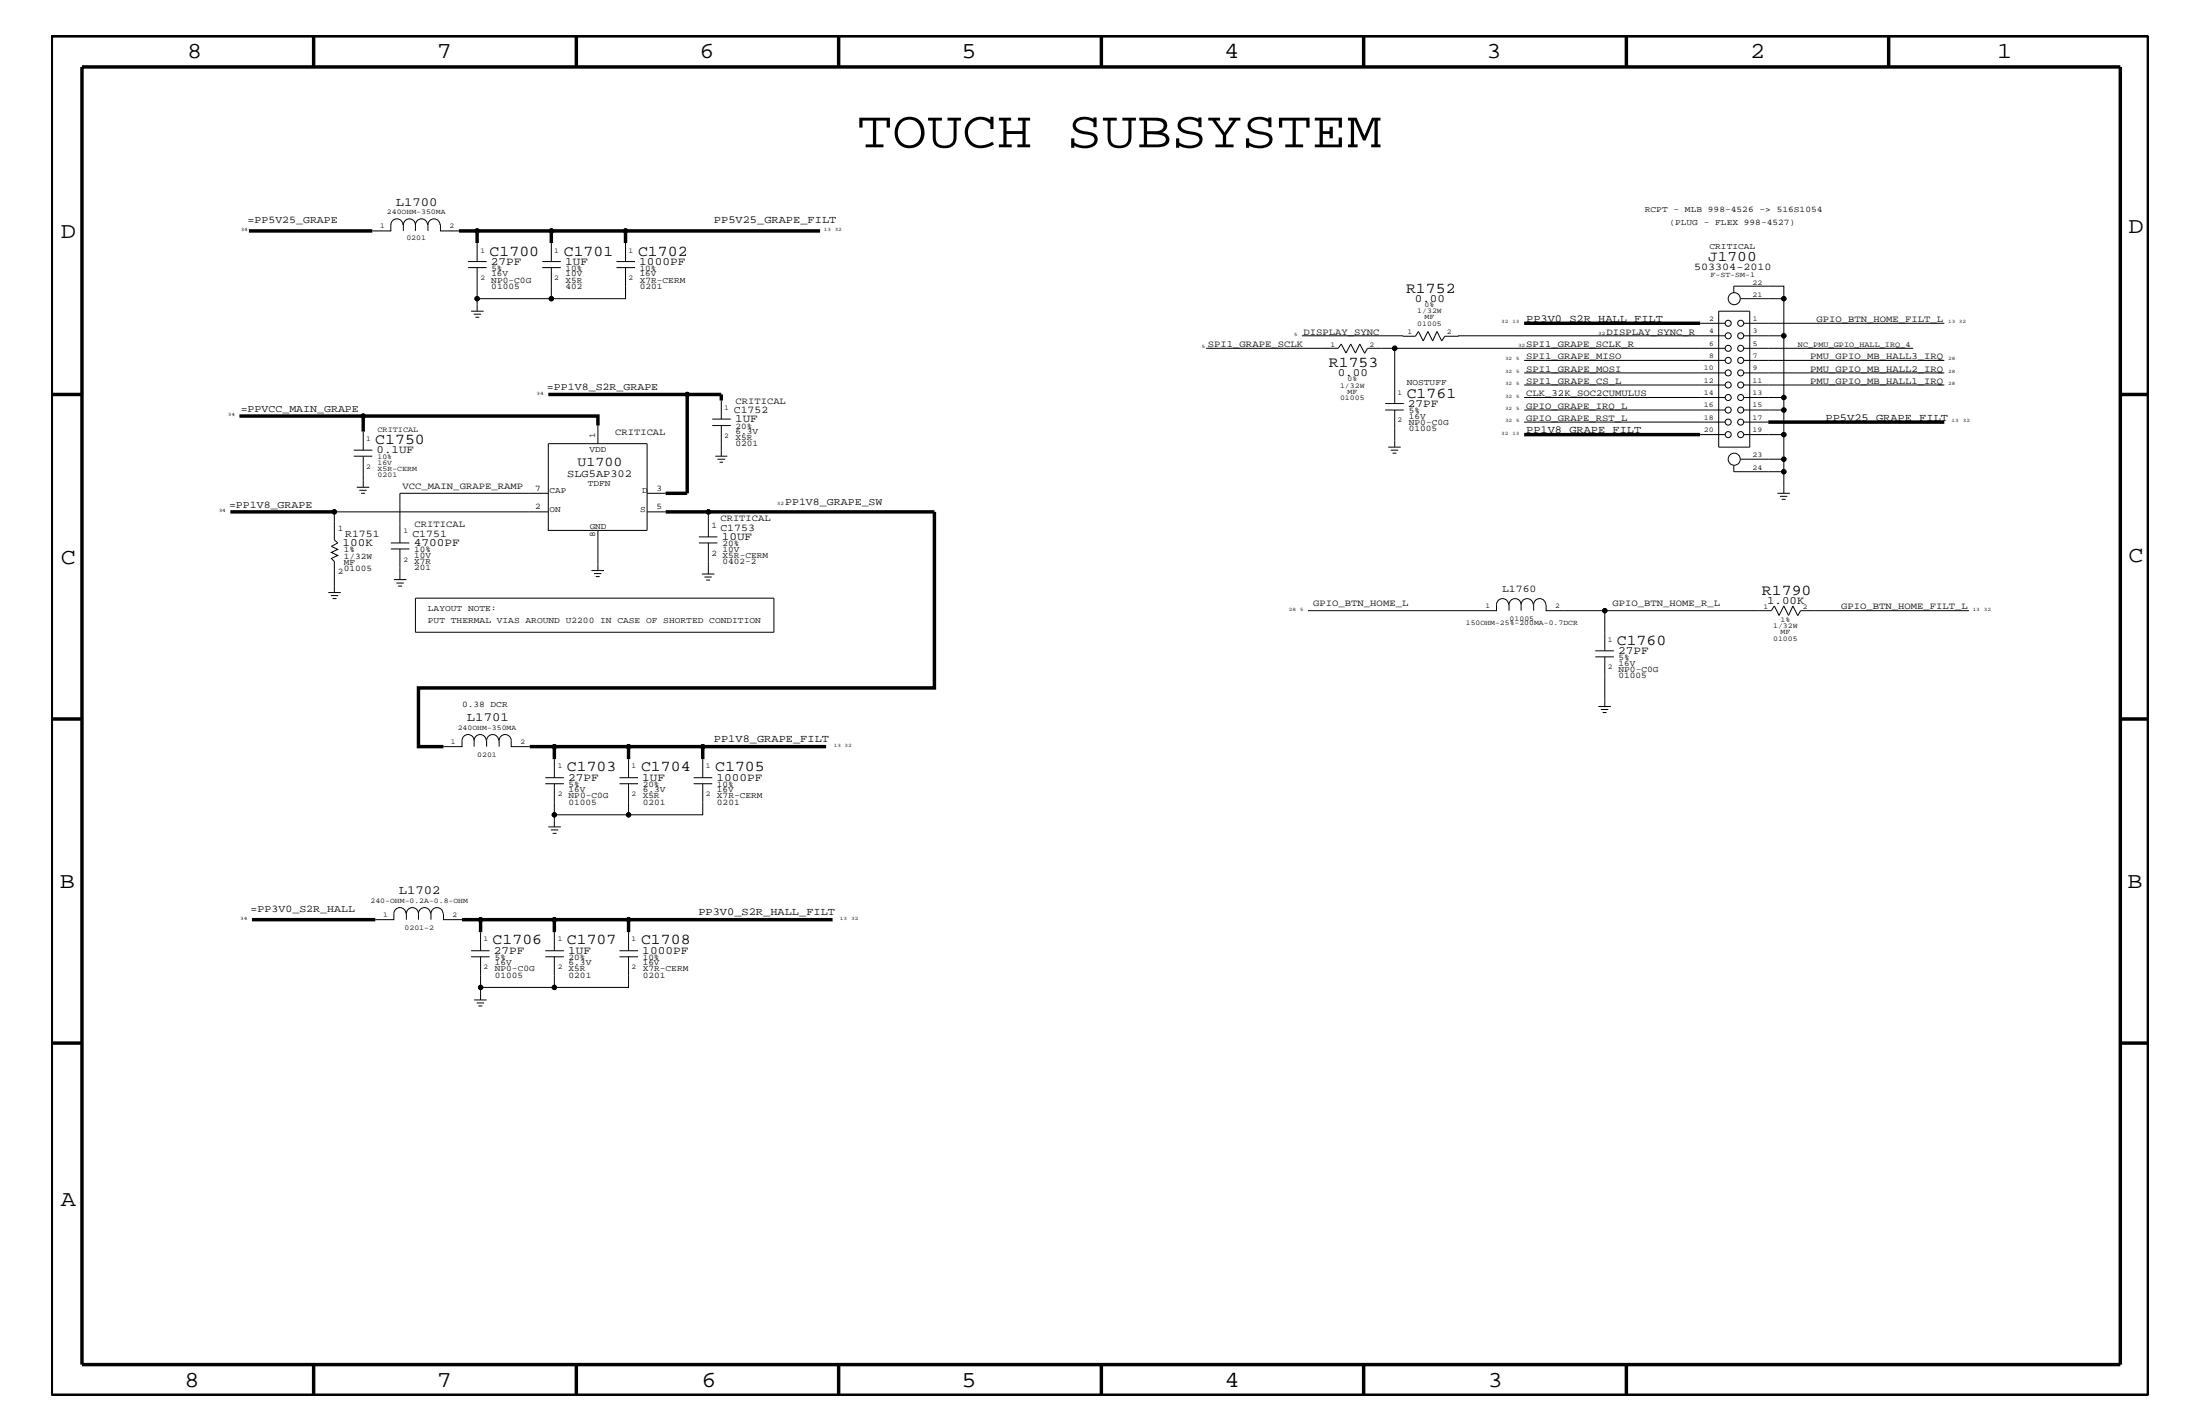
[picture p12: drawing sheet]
<svg xmlns="http://www.w3.org/2000/svg" width="432mm" height="279mm" viewBox="0 0 432 279" stroke-linecap="round" stroke-linejoin="round" font-family="sans-serif">
<g fill="none" stroke="#000" stroke-width=".2">
<path d="M76.7 44v1.3h-3.6M76.7 44.1a1.19 1.19 0 0 1 1.2-1.2 1.19 1.19 0 0 1 1.2 1.2M79.2 44.1a1.19 1.19 0 0 1 1.2-1.2 1.19 1.19 0 0 1 1.1 1.2 1.19 1.19 0 0 1 1.2-1.2 1.19 1.19 0 0 1 1.2 1.2M79.2 44v1.3M81.5 44v1.3M84 44.1a1.19 1.19 0 0 1 1.2-1.2 1.19 1.19 0 0 1 1.2 1.2M84 44v1.3M86.4 44v1.3h3.7M91.9 51.3h3.6M91.9 52.5h3.6M93.6 52.5v6.1h14.6v-6.1M93.6 47.7v3.6"/>
<path d="M93.6 58.6v2.5M106.4 51.3h3.7M106.4 52.5h3.7M108.2 47.7v3.6M121 51.3h3.6M121 52.5h3.6M122.8 52.5v6.1h-14.6M122.8 47.7v3.6M340.3 57.4v-1.3h9.8v2.5h-8.4M350.1 58.6v7.3M92.5 61.1h2.4M93 61.7h1.4"/>
<path d="M93.3 62.2h.8M141.6 78.6v3.6M236.7 68.3h26l.5-.8 1 1.8 .9-1.8 .9 1.8 .9-1.8 .9 1.8M255.5 65.9l22.3 .1 .6-1 .9 1.9 1-1.9 .9 1.9 .8-1.9 1 1.9 .6-.9 2.7-.1h52.3M260.3 68.3h-.1M271.9 79.2h3.6M273.7 68.3h-5.3l-.6 1.1M299.1 73.2h39.5M299.1 70.7h39.5M299.1 78h39.5M299.1 75.5h39.5M333.7 63.4h4.9"/>
<path d="M337.3 61.1h6.1v26.6h-6.1zM338.6 68.3h-64.9v10.9M342.2 65.9h7.9v12.1h-7.9M342.2 73.2h39.4M342.2 70.7h39.4M342.2 75.5h39.4M342.2 63.4h39.4M342.2 68.3h33.3M350.1 78v2.4M69.4 88.3h3.7M69.4 89.5h3.7M70 95.6h2.5"/>
<path d="M70.5 96.2h1.5M70.9 96.8h.7M71.3 84.7v3.6M71.3 89.5v6.1M107.6 96.8h-29.1v9.7M107.6 87.1h19.4v17h-19.4zM117.4 83.5v3.6M127 96.8h3.6M139.8 82.2h3.6M139.8 83.5h3.6M140.4 89.5h2.4M140.8 90.1h1.5"/>
<path d="M141.2 90.7h.7M141.6 83.5v6M271.9 80.4h3.6M272.5 87.7h2.4M273 88.3h1.4M273.3 88.9h.8M273.7 80.4v7.3M299.1 80.4h39.5M299.1 82.8h39.5M333.7 85.3h4.9M341.7 90.1h8.4v2.5h-9.8v-1.2M342.2 80.4h7.9v4.9h-7.9"/>
<path d="M342.2 82.8h4.9M348.8 96.8h2.5M349.4 97.4h1.4M349.7 98h.8M350.1 85.3v4.8M350.1 92.6v4.2M64.4 116.3h2.5M64.9 116.9h1.5M65.3 117.5h.7M76.7 106.5h3.7M76.7 107.7h3.7M77.3 113.7h2.5"/>
<path d="M77.8 114.4h1.5M78.2 115h.7M78.5 107.7v6M81.5 117.4h70.4v6.7h-70.4zM107.6 100.4h-42v5.5l.7 .6-1.3 .7 1.3 .6-1.3 .6 1.3 .6-1.3 .6 .6 .6v6.1M116.1 111.9h2.4M116.6 112.5h1.4M116.9 113.1h.8M117.4 104.1v7.8M127 100.4h3.6M137.2 106.5h3.6M137.2 105.3h3.6"/>
<path d="M137.8 112.6h2.4M138.3 113.2h1.4M138.6 113.8h.8M139 100.4v4.9M139 106.5v6.1M296.1 118.6a1.19 1.19 0 0 0-1.2-1.1 1.19 1.19 0 0 0-1.2 1.1v1.2h-37M298.6 118.6a1.19 1.19 0 0 1 1.1-1.1 1.19 1.19 0 0 1 1.2 1.1M298.6 118.6a1.19 1.19 0 0 0-1.2-1.1 1.19 1.19 0 0 0-1.2 1.1v1.2M298.6 118.6v1.2M303.4 118.6a1.19 1.19 0 0 0-1.2-1.1 1.19 1.19 0 0 0-1.2 1.1v1.2M303.5 118.6v1.2h11.5M386.4 119.8h-33l-.6 1"/>
<path d="M313.1 127.7h3.7M313.1 128.9h3.7M313.7 138.6h2.5M314.2 139.2h1.5M314.6 139.8h.7M315 128.9v9.7M352.8 120.8l-.9-1.9-.9 1.9-.9-1.9-.9 1.9-.9-1.9-.6 .9h-32.7v7.9M93.1 145.3a1.19 1.19 0 0 0-1.2-1.2 1.19 1.19 0 0 0-1.2 1.2v1.2h-3.7M93.1 145.3v1.2M93.1 145.3a1.19 1.19 0 0 1 1.1-1.2 1.19 1.19 0 0 1 1.2 1.2M97.9 145.3a1.19 1.19 0 0 0-1.2-1.2 1.19 1.19 0 0 0-1.2 1.2v1.2M98 146.5v-1.2a1.19 1.19 0 0 1 1.2-1.2 1.19 1.19 0 0 1 1.1 1.2v1.2h3.7"/>
<path d="M107 153.8h3.7M107 152.6h3.7M108.8 153.8v6.1h14.6v-6.1M108.8 148.9v3.7M108.8 159.9v2.3M121.6 152.6h3.6M121.6 153.8h3.6M123.4 148.9v3.7M136.2 153.8h3.6M136.2 152.6h3.6M137.9 153.8v6.1h-14.5M137.9 148.9v3.7"/>
<path d="M79.7 179.3a1.19 1.19 0 0 0-1.2-1.2 1.19 1.19 0 0 0-1.2 1.2v1.1h-3.6M82.1 179.3a1.19 1.19 0 0 0-1.2-1.2 1.19 1.19 0 0 0-1.1 1.2v1.1M82.1 179.3v1.1M82.1 179.3a1.19 1.19 0 0 1 1.2-1.2 1.19 1.19 0 0 1 1.2 1.2M87 179.3a1.19 1.19 0 0 0-1.2-1.2 1.19 1.19 0 0 0-1.2 1.2v1.1M87 179.3v1.1h3.7M107.6 162.2h2.5M108.1 162.8h1.5M108.5 163.5h.7M92.5 186.5h3.6M92.5 187.7h3.6M93.1 196.2h2.4"/>
<path d="M93.6 196.8h1.4M93.9 197.4h.8M94.3 187.7v6h14.5v-6M94.3 182.9v3.6M94.3 193.7v2.5M107 187.7h3.7M107 186.5h3.7M108.8 182.9v3.6M121.6 186.5h3.6M121.6 187.7h3.6M123.4 187.7v6h-14.6M123.4 182.9v3.6"/>
<circle cx="93.6" cy="45.3" r=".42"/>
<circle cx="93.6" cy="58.6" r=".42"/>
<circle cx="108.2" cy="58.6" r=".42"/>
<circle cx="108.2" cy="45.3" r=".42"/>
<circle cx="122.8" cy="45.3" r=".42"/>
<circle cx="340.4" cy="58.6" r="1.19"/>
<circle cx="350.1" cy="58.6" r=".42"/>
<circle cx="134.9" cy="77.4" r=".42"/>
<circle cx="273.7" cy="68.3" r=".42"/>
<circle cx="339.2" cy="70.7" r=".59"/>
<circle cx="339.2" cy="78" r=".59"/>
<circle cx="339.2" cy="65.9" r=".59"/>
<circle cx="339.2" cy="68.3" r=".59"/>
<circle cx="339.2" cy="63.4" r=".59"/>
<circle cx="339.2" cy="73.2" r=".59"/>
<circle cx="339.2" cy="75.5" r=".59"/>
<circle cx="341.7" cy="63.4" r=".59"/>
<circle cx="341.7" cy="68.3" r=".59"/>
<circle cx="341.7" cy="70.7" r=".59"/>
<circle cx="341.7" cy="65.9" r=".59"/>
<circle cx="341.7" cy="73.2" r=".59"/>
<circle cx="341.7" cy="75.5" r=".59"/>
<circle cx="341.7" cy="78" r=".59"/>
<circle cx="350.1" cy="78" r=".42"/>
<circle cx="350.1" cy="65.9" r=".42"/>
<circle cx="71.3" cy="81.6" r=".42"/>
<circle cx="339.2" cy="82.8" r=".59"/>
<circle cx="339.2" cy="80.4" r=".59"/>
<circle cx="339.2" cy="85.3" r=".59"/>
<circle cx="340.4" cy="90.1" r="1.19"/>
<circle cx="341.7" cy="80.4" r=".59"/>
<circle cx="341.7" cy="82.8" r=".59"/>
<circle cx="341.7" cy="85.3" r=".59"/>
<circle cx="350.1" cy="80.4" r=".42"/>
<circle cx="350.1" cy="85.3" r=".42"/>
<circle cx="350.1" cy="92.6" r=".42"/>
<circle cx="350.1" cy="90.1" r=".42"/>
<circle cx="65.6" cy="100.4" r=".42"/>
<circle cx="139" cy="100.4" r=".42"/>
<circle cx="315" cy="119.8" r=".42"/>
<circle cx="108.8" cy="159.9" r=".42"/>
<circle cx="108.8" cy="146.5" r=".42"/>
<circle cx="123.4" cy="159.9" r=".42"/>
<circle cx="123.4" cy="146.5" r=".42"/>
<circle cx="137.9" cy="146.5" r=".42"/>
<circle cx="94.3" cy="180.4" r=".42"/>
<circle cx="94.3" cy="193.7" r=".42"/>
<circle cx="108.8" cy="193.7" r=".42"/>
<circle cx="108.8" cy="180.4" r=".42"/>
<circle cx="123.4" cy="180.4" r=".42"/>
</g>
<g fill="none" stroke="#000" stroke-width=".68" stroke-linecap="butt">
<path d="M10.1 7h411.6v266.8h-411.6zM16.1 13.1h400.1v254.6h-400.1zM61.6 7v6.1M113.1 7v6.1M164.6 7v6.1M216.2 7v6.1M267.6 7v6.1M319.2 7v6.1M370.7 7v6.1M48.9 45.3h24.2M90.1 45.3h18.1M93.6 45.3v2.4"/>
<path d="M122.8 45.3h38.2M122.8 45.3v2.4M122.8 45.3h-14.6v2.4M10.1 77.4h6M107.6 77.4h34v1.2M134.9 77.4v19.4h-4.3M299.1 63.4h34.6M416.2 77.4h5.5M47 81.6h24.3M117.4 83.5v-1.9h-46.1v3.1M299.1 85.3h34.6M347.1 82.8h34.5"/>
<path d="M45.2 100.4h20.4M130.6 100.4h52.8v34.6h-101.3v11.5h4.9M10.1 141.1h6M104 146.5h19.4M108.8 146.5v2.4M137.9 146.5h-14.5v2.4M137.9 146.5v2.4M137.9 146.5h24.2M416.2 141.1h5.5M49.4 180.4h24.3M90.7 180.4h18.1M94.3 180.4v2.5"/>
<path d="M123.4 180.4h40M123.4 180.4v2.5M123.4 180.4h-14.6v2.5M10.1 204.7h6M416.2 204.7h5.5M61.6 267.7v6.1M113.1 267.7v6.1M164.6 267.7v6.1M216.2 268v5.8M267.6 267.7v6.1M319.2 267.7v6.1"/>
</g>
<g fill="#000">
<circle cx="93.6" cy="45.3" r=".42"/>
<circle cx="93.6" cy="58.6" r=".42"/>
<circle cx="108.2" cy="58.6" r=".42"/>
<circle cx="108.2" cy="45.3" r=".42"/>
<circle cx="122.8" cy="45.3" r=".42"/>
<circle cx="350.1" cy="58.6" r=".42"/>
<circle cx="134.9" cy="77.4" r=".42"/>
<circle cx="273.7" cy="68.3" r=".42"/>
<circle cx="350.1" cy="78" r=".42"/>
<circle cx="350.1" cy="65.9" r=".42"/>
<circle cx="71.3" cy="81.6" r=".42"/>
<circle cx="350.1" cy="80.4" r=".42"/>
<circle cx="350.1" cy="85.3" r=".42"/>
<circle cx="350.1" cy="92.6" r=".42"/>
<circle cx="350.1" cy="90.1" r=".42"/>
<circle cx="65.6" cy="100.4" r=".42"/>
<circle cx="139" cy="100.4" r=".42"/>
<circle cx="315" cy="119.8" r=".42"/>
<circle cx="108.8" cy="159.9" r=".42"/>
<circle cx="108.8" cy="146.5" r=".42"/>
<circle cx="123.4" cy="159.9" r=".42"/>
<circle cx="123.4" cy="146.5" r=".42"/>
<circle cx="137.9" cy="146.5" r=".42"/>
<circle cx="94.3" cy="180.4" r=".42"/>
<circle cx="94.3" cy="193.7" r=".42"/>
<circle cx="108.8" cy="193.7" r=".42"/>
<circle cx="108.8" cy="180.4" r=".42"/>
<circle cx="123.4" cy="180.4" r=".42"/>
</g>
<text font-size="10.3" x="168.2" y="28.9">TOUCH SUBSYSTEM</text>
<g font-size="4.5">
<text x="36.7" y="11.5">8</text>
<text x="85.8" y="11.5">7</text>
<text x="137.3" y="11.5">6</text>
<text x="188.7" y="11.5">5</text>
<text x="240.3" y="11.5">4</text>
<text x="291.8" y="11.5">3</text>
<text x="343.5" y="11.5">2</text>
<text x="392" y="11.5">1</text>
<text x="11.9" y="46.8">D</text>
<text x="417.7" y="45.7">D</text>
<text x="11.9" y="110.6">C</text>
<text x="417.7" y="110.3">C</text>
<text x="11.8" y="174.3">B</text>
<text x="417.6" y="174.2">B</text>
<text x="11.9" y="236.7">A</text>
<text x="36.2" y="272.1">8</text>
<text x="85.8" y="272.1">7</text>
<text x="137.7" y="272.1">6</text>
<text x="188.7" y="272.1">5</text>
<text x="240.4" y="272.1">4</text>
<text x="292" y="272.1">3</text>
</g>
<g font-size="3">
<text x="96.1" y="50.2">C1700</text>
<text x="110.7" y="50.2">C1701</text>
<text x="125.2" y="50.2">C1702</text>
<text x="276" y="57.5">R1752</text>
<text x="260.8" y="72">R1753</text>
<text x="276.1" y="78">C1761</text>
<text x="73.7" y="87.1">C1750</text>
<text x="345.8" y="116.8">R1790</text>
<text x="317.3" y="126.5">C1760</text>
<text x="111.3" y="151.3">C1703</text>
<text x="125.8" y="151.3">C1704</text>
<text x="140.4" y="151.3">C1705</text>
<text x="96.7" y="185.3">C1706</text>
<text x="111.3" y="185.3">C1707</text>
<text x="125.8" y="185.3">C1708</text>
</g>
<text font-size="2.9" x="335.2" y="51.3">J1700</text>
<text font-size="2.6" x="113.4" y="91.5">U1700</text>
<g font-size="2.5">
<text x="77.7" y="40.3">L1700</text>
<text x="91.7" y="141.5">L1701</text>
<text x="78.3" y="175.5">L1702</text>
</g>
<g font-size="2.2">
<text x="96.4" y="51.9">27PF</text>
<text x="110.9" y="51.9">1UF</text>
<text x="125.5" y="51.9">1000PF</text>
<text x="277.7" y="59.2">0.00</text>
<text x="262.6" y="73.7">0.00</text>
<text x="144.3" y="82.8">1UF</text>
<text x="276.4" y="79.9">27PF</text>
<text x="73.9" y="88.9">0.1UF</text>
<text x="67.2" y="107">100K</text>
<text x="81.2" y="107.1">4700PF</text>
<text x="141.6" y="105.9">10UF</text>
<text x="346.8" y="118.5">1.00K</text>
<text x="317.6" y="128.3">27PF</text>
<text x="111.5" y="153.2">27PF</text>
<text x="126.1" y="153.2">1UF</text>
<text x="140.6" y="153.2">1000PF</text>
<text x="96.9" y="187.1">27PF</text>
<text x="111.5" y="187.1">1UF</text>
<text x="126.1" y="187.1">1000PF</text>
</g>
<g font-size="2.1">
<text x="140.1" y="43.8">PP5V25_GRAPE_FILT</text>
<text x="299.6" y="63.2">PP3V0_S2R_HALL_FILT</text>
<text x="358.3" y="82.7">PP5V25_GRAPE_FILT</text>
<text x="299.6" y="85">PP1V8_GRAPE_FILT</text>
<text x="111.3" y="93.7">SLG5AP302</text>
<text x="140.1" y="145.7">PP1V8_GRAPE_FILT</text>
<text x="137.1" y="179.6">PP3V0_S2R_HALL_FILT</text>
</g>
<g font-size="2">
<text x="48.6" y="43.8">=PP5V25_GRAPE</text>
<text x="332.5" y="52.9">503304-2010</text>
<text x="107.4" y="76.6">=PP1V8_S2R_GRAPE</text>
<text x="47.2" y="80.9">=PPVCC_MAIN_GRAPE</text>
<text x="144" y="81.1">C1752</text>
<text x="45" y="99.6">=PP1V8_GRAPE</text>
<text x="154.1" y="99">PP1V8_GRAPE_SW</text>
<text x="67.7" y="105.3">R1751</text>
<text x="80.9" y="105.3">C1751</text>
<text x="141.4" y="104.2">C1753</text>
<text x="294.8" y="116.1">L1760</text>
<text x="49.2" y="179">=PP3V0_S2R_HALL</text>
</g>
<g font-size="1.9">
<text x="255.9" y="65.6">DISPLAY_SYNC</text>
<text x="315.3" y="65.6">DISPLAY_SYNC_R</text>
<text x="356.5" y="63.2">GPIO_BTN_HOME_FILT_L</text>
<text x="237.1" y="68.1">SPI1_GRAPE_SCLK</text>
<text x="299.6" y="70.5">SPI1_GRAPE_MISO</text>
<text x="299.6" y="68.1">SPI1_GRAPE_SCLK_R</text>
<text x="355.3" y="70.5">PMU_GPIO_MB_HALL3_IRQ</text>
<text x="299.6" y="72.9">SPI1_GRAPE_MOSI</text>
<text x="299.6" y="75.4">SPI1_GRAPE_CS_L</text>
<text x="299.6" y="77.8">CLK_32K_SOC2CUMULUS</text>
<text x="355.3" y="72.9">PMU_GPIO_MB_HALL2_IRQ</text>
<text x="355.3" y="75.4">PMU_GPIO_MB_HALL1_IRQ</text>
<text x="144.4" y="79.2">CRITICAL</text>
<text x="299.6" y="80.2">GPIO_GRAPE_IRQ_L</text>
<text x="299.6" y="82.7">GPIO_GRAPE_RST_L</text>
<text x="120.7" y="85.3">CRITICAL</text>
<text x="79" y="96">VCC_MAIN_GRAPE_RAMP</text>
<text x="81.4" y="103.5">CRITICAL</text>
<text x="141.4" y="102.2">CRITICAL</text>
<text x="257.7" y="119">GPIO_BTN_HOME_L</text>
<text x="316.5" y="119">GPIO_BTN_HOME_R_L</text>
<text x="361.4" y="119.6">GPIO_BTN_HOME_FILT_L</text>
</g>
<g font-size="1.7">
<text x="322.8" y="41.7">RCPT - MLB 998-4526 -&gt; 516S1054</text>
<text x="327.7" y="44.1">(PLUG - FLEX 998-4527)</text>
<text x="96.4" y="53.2">5%</text>
<text x="111" y="53.2">10%</text>
<text x="125.6" y="53.2">10%</text>
<text x="335.5" y="48.9">CRITICAL</text>
<text x="96.4" y="56.7">01005</text>
<text x="96.4" y="55.5">NP0-C0G</text>
<text x="96.4" y="54.2">16V</text>
<text x="111" y="56.7">402</text>
<text x="111" y="54.2">10V</text>
<text x="111" y="55.5">X5R</text>
<text x="125.6" y="54.2">16V</text>
<text x="125.6" y="55.5">X7R-CERM</text>
<text x="125.6" y="56.7">0201</text>
<text x="276.1" y="75.6">NOSTUFF</text>
<text x="276.5" y="82.2">16V</text>
<text x="276.5" y="81.1">5%</text>
<text x="276.5" y="83.3">NP0-C0G</text>
<text x="115.7" y="88.6">VDD</text>
<text x="116.8" y="85.9" transform="rotate(-90 116.8 85.9)">1</text>
<text x="144.4" y="87.6">0201</text>
<text x="144.4" y="85.2">6.3V</text>
<text x="144.4" y="84.1">20%</text>
<text x="144.4" y="86.4">X5R</text>
<text x="276.5" y="84.5">01005</text>
<text x="115.4" y="95.4">TDFN</text>
<text x="105.1" y="96.3">7</text>
<text x="105.1" y="99.9">2</text>
<text x="107.9" y="96.8">CAP</text>
<text x="107.9" y="100.4">ON</text>
<text x="125.6" y="100.4">S</text>
<text x="126.1" y="96.8">D</text>
<text x="128.9" y="96.3">3</text>
<text x="128.9" y="99.9">5</text>
<text x="66.3" y="104.2">1</text>
<text x="115.7" y="103.8">GND</text>
<text x="116.8" y="105.4" transform="rotate(-90 116.8 105.4)">8</text>
<text x="139.6" y="103.6">1</text>
<text x="141.8" y="107.2">20%</text>
<text x="66.3" y="112.6">2</text>
<text x="67.5" y="110.9">MF</text>
<text x="67.5" y="108.4">1%</text>
<text x="67.5" y="112">01005</text>
<text x="67.5" y="109.6">1/32W</text>
<text x="81.3" y="111.9">201</text>
<text x="81.3" y="109.4">10V</text>
<text x="81.3" y="110.6">X7R</text>
<text x="81.3" y="108.3">10%</text>
<text x="139.6" y="109">2</text>
<text x="141.8" y="109.5">X5R-CERM</text>
<text x="141.8" y="108.2">10V</text>
<text x="141.8" y="110.7">0402-2</text>
<text x="84" y="119.8">LAYOUT NOTE:</text>
<text x="84" y="122.3">PUT THERMAL VIAS AROUND U2200 IN CASE OF SHORTED CONDITION</text>
<text x="317.7" y="130.7">16V</text>
<text x="317.7" y="129.6">5%</text>
<text x="317.7" y="131.9">NP0-C0G</text>
<text x="317.7" y="133">01005</text>
<text x="90.7" y="138.6">0.38 DCR</text>
<text x="111.6" y="155.5">16V</text>
<text x="111.6" y="154.4">5%</text>
<text x="126.2" y="155.5">6.3V</text>
<text x="126.2" y="154.4">20%</text>
<text x="140.7" y="154.4">10%</text>
<text x="140.7" y="155.5">16V</text>
<text x="111.6" y="157.9">01005</text>
<text x="111.6" y="156.7">NP0-C0G</text>
<text x="126.2" y="157.9">0201</text>
<text x="126.2" y="156.7">X5R</text>
<text x="140.7" y="157.9">0201</text>
<text x="140.7" y="156.7">X7R-CERM</text>
<text x="97.1" y="190.6">NP0-C0G</text>
<text x="97.1" y="189.4">16V</text>
<text x="97.1" y="188.3">5%</text>
<text x="97.1" y="191.9">01005</text>
<text x="111.6" y="191.9">0201</text>
<text x="111.6" y="189.4">6.3V</text>
<text x="111.6" y="188.3">20%</text>
<text x="111.6" y="190.6">X5R</text>
<text x="126.2" y="190.6">X7R-CERM</text>
<text x="126.2" y="191.9">0201</text>
<text x="126.2" y="189.4">16V</text>
<text x="126.2" y="188.3">10%</text>
</g>
<g font-size="1.5">
<text x="352.9" y="68.1">NC_PMU_GPIO_HALL_IRQ_4</text>
<text x="74.1" y="84.7">CRITICAL</text>
</g>
<g font-size="1.4">
<text x="74.6" y="44.6">1</text>
<text x="75.9" y="42">240OHM-350MA</text>
<text x="79.8" y="47.2">0201</text>
<text x="88.2" y="44.6">2</text>
<text x="94.3" y="49.6">1</text>
<text x="108.8" y="49.6">1</text>
<text x="123.4" y="49.6">1</text>
<text x="94.3" y="55">2</text>
<text x="108.8" y="55">2</text>
<text x="123.4" y="55">2</text>
<text x="335.7" y="54.4">F-ST-SM-1</text>
<text x="344" y="55.8">22</text>
<text x="344" y="58.4">21</text>
<text x="276.3" y="65.6">1</text>
<text x="278.2" y="63.9">01005</text>
<text x="278.2" y="61.5">1/32W</text>
<text x="279.6" y="60.2">0%</text>
<text x="279.6" y="62.7">MF</text>
<text x="284" y="65.6">2</text>
<text x="335.4" y="65.4">4</text>
<text x="335.4" y="63">2</text>
<text x="344" y="63">1</text>
<text x="344" y="65.4">3</text>
<text x="261.1" y="68">1</text>
<text x="268.8" y="68">2</text>
<text x="335.4" y="70.2">8</text>
<text x="335.4" y="67.8">6</text>
<text x="344" y="70.2">7</text>
<text x="344" y="67.8">5</text>
<text x="263" y="76.1">1/32W</text>
<text x="264.5" y="74.8">0%</text>
<text x="264.5" y="77.2">MF</text>
<text x="274.3" y="77.4">1</text>
<text x="334.4" y="75.1">12</text>
<text x="334.4" y="77.5">14</text>
<text x="334.4" y="72.7">10</text>
<text x="344" y="77.5">13</text>
<text x="344" y="75.1">11</text>
<text x="344" y="72.7">9</text>
<text x="142.2" y="80.5">1</text>
<text x="263" y="78.4">01005</text>
<text x="274.3" y="82.8">2</text>
<text x="334.4" y="82.4">18</text>
<text x="334.4" y="80">16</text>
<text x="344" y="82.4">17</text>
<text x="344" y="80">15</text>
<text x="71.9" y="86.5">1</text>
<text x="142.2" y="85.9">2</text>
<text x="334.4" y="84.8">20</text>
<text x="344" y="89.7">23</text>
<text x="344" y="84.8">19</text>
<text x="71.9" y="92">2</text>
<text x="74.1" y="91.2">16V</text>
<text x="74.1" y="90.1">10%</text>
<text x="74.1" y="92.4">X5R-CERM</text>
<text x="74.1" y="93.7">0201</text>
<text x="344" y="92.2">24</text>
<text x="79.2" y="104.7">1</text>
<text x="79.2" y="110.2">2</text>
<text x="291.6" y="119.2">1</text>
<text x="305.2" y="119.2">2</text>
<text x="346.1" y="119.5">1</text>
<text x="353.8" y="119.5">2</text>
<text x="287.7" y="122.6">150OHM-25%-200MA-0.7DCR</text>
<text x="296.3" y="121.8">01005</text>
<text x="315.6" y="125.9">1</text>
<text x="348" y="125.7">01005</text>
<text x="348" y="123.2">1/32W</text>
<text x="349.5" y="122">1%</text>
<text x="349.5" y="124.4">MF</text>
<text x="315.6" y="131.3">2</text>
<text x="89.8" y="143.2">240OHM-350MA</text>
<text x="88.5" y="145.9">1</text>
<text x="93.6" y="148.4">0201</text>
<text x="102.2" y="145.9">2</text>
<text x="109.5" y="150.7">1</text>
<text x="123.9" y="150.7">1</text>
<text x="138.5" y="150.7">1</text>
<text x="109.5" y="156.2">2</text>
<text x="123.9" y="156.2">2</text>
<text x="138.5" y="156.2">2</text>
<text x="72.7" y="177.2">240-OHM-0.2A-0.8-OHM</text>
<text x="75.2" y="179.9">1</text>
<text x="88.8" y="179.9">2</text>
<text x="79.4" y="182.4">0201-2</text>
<text x="94.9" y="184.7">1</text>
<text x="109.5" y="184.7">1</text>
<text x="123.9" y="184.7">1</text>
<text x="94.9" y="190.2">2</text>
<text x="109.5" y="190.2">2</text>
<text x="123.9" y="190.2">2</text>
</g>
<g font-size="1">
<text x="47.2" y="45.3">34</text>
<text x="161.7" y="45.3">13 32</text>
<text x="254" y="65.9">5</text>
<text x="294.6" y="63.4">32</text>
<text x="296.8" y="63.4">13</text>
<text x="313.7" y="65.6">32</text>
<text x="382.4" y="63.4">13 32</text>
<text x="235.9" y="68.4">5</text>
<text x="295.4" y="70.7">32</text>
<text x="297.6" y="70.7">5</text>
<text x="297.9" y="68.1">32</text>
<text x="382.4" y="70.7">28</text>
<text x="105.3" y="77.4">34</text>
<text x="295.4" y="73.2">32</text>
<text x="295.4" y="75.6">32</text>
<text x="297.6" y="73.2">5</text>
<text x="297.6" y="75.6">5</text>
<text x="382.4" y="73.2">28</text>
<text x="382.4" y="75.6">28</text>
<text x="44.7" y="81.6">34</text>
<text x="295.4" y="80.5">32</text>
<text x="295.4" y="78">32</text>
<text x="295.4" y="82.8">32</text>
<text x="297.6" y="80.5">5</text>
<text x="297.6" y="78">5</text>
<text x="297.6" y="82.8">5</text>
<text x="383" y="82.8">13</text>
<text x="385.2" y="82.8">32</text>
<text x="294.6" y="85.3">32</text>
<text x="296.8" y="85.3">13</text>
<text x="42.9" y="100.4">34</text>
<text x="152.5" y="99">32</text>
<text x="253" y="119.8">28</text>
<text x="255.2" y="119.8">5</text>
<text x="387.2" y="119.8">13</text>
<text x="389.4" y="119.8">32</text>
<text x="163.7" y="146.5">13 32</text>
<text x="47.2" y="180.5">34</text>
<text x="164.9" y="180.5">13</text>
<text x="167.1" y="180.5">32</text>
</g>
</svg>
